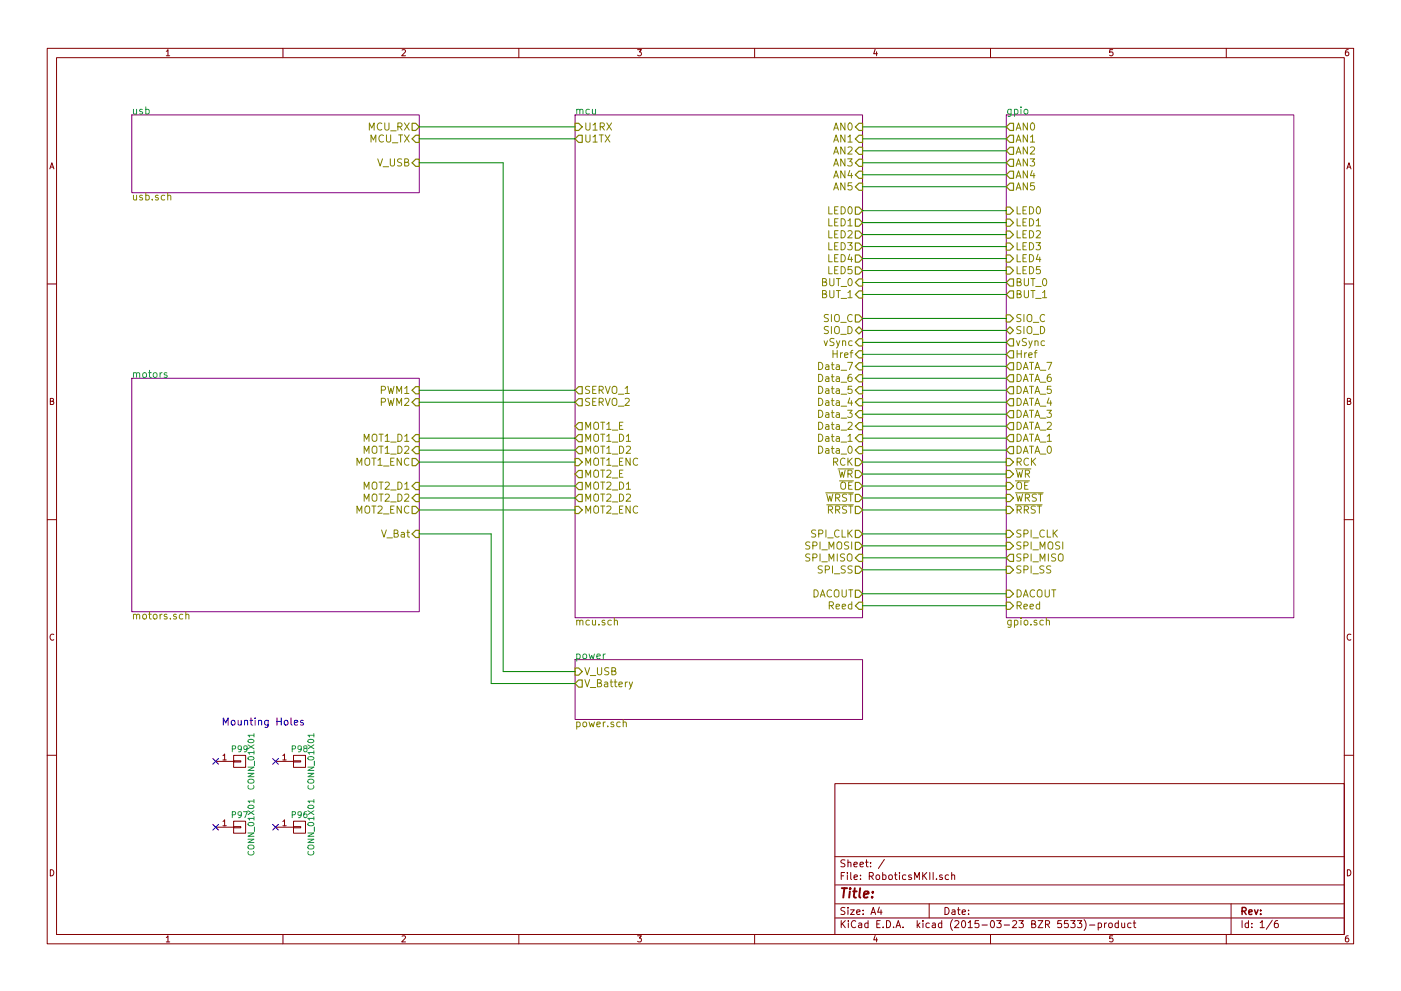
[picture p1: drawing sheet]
<svg xmlns="http://www.w3.org/2000/svg" width="297mm" height="210mm" viewBox="0 0 297 210" stroke-linecap="round" stroke-linejoin="round" font-family="sans-serif">
<g fill="none" stroke="#840000" stroke-width=".21">
<path d="M10 10.3h277v189.9h-277zM12 12.2h273v186.1h-273zM60 10.3v1.9M110 10.3v1.9M160 10.3v1.9M210 10.3v1.9M260 10.3v1.9M10 60.2h2M285 60.2h2M10 110.3h2M285 110.3h2M10 160.2h2"/>
<path d="M45.7 161.5h3.8M45.7 175.5h3.8M49.5 161.4h1.6v.3h-1.6zM49.5 160.3h2.6v2.5h-2.6zM49.5 175.4h1.6v.2h-1.6zM49.5 174.2h2.6v2.6h-2.6zM58.4 161.5h3.8M58.4 175.5h3.8M62.2 161.4h1.6v.3h-1.6zM62.2 160.3h2.6v2.5h-2.6zM62.2 175.4h1.6v.2h-1.6zM62.2 174.2h2.6v2.6h-2.6z"/>
<path d="M177 166.3h108v32h-108zM285 160.2h2M60 198.3v1.9M110 198.3v1.9M160 198.3v1.9M177 194.8h108M177 191.8h108M177 187.8h108M177 181.8h108M186.4 192.5l-.3 1h.9M186.8 193v1M187.5 182.3l-1.3 2"/>
<path d="M197 191.8v3M199.8 185.7l-.4-.1-.2 .2 .1 .2 .5 .2v.3h-.6M201.1 185.7l-.4-.1-.3 .3 .1 .6 .2 .1 .4-.1M201.8 185.7l.2-.1 .4 .1v.9M201.8 185.1v1.5M210 198.3v1.9M227 195.3h.9l-.5 .6 .5 .1v.7l-.2 .1-.7-.1M228.4 195.3h1l-.5 .6 .4 .1v.7l-.2 .1-.7-.1M229.8 195.1a1.71 1.71 0 0 1 0 2.3M231 196.3h1.1M232.8 195.9l.5-.1 .3 .3-.2 .6h-.6M232.8 195.8v1.5"/>
<path d="M234.2 195.8v1M234.6 195.8l-.4 .3M235.1 196l.2-.2 .5 .2v.5l-.1 .2-.4 .1-.2-.1zM237.1 195.9l-.4-.1-.3 .3 .1 .6 .2 .1 .4-.1M237.1 195.3v1.5M237.8 195.8l.1 .9 .4 .1 .2-.1M238.5 195.8v1M239.8 195.9l-.4-.1-.3 .3 .1 .6 .2 .1 .4-.1M240.3 195.8h.5M240.5 195.3v1.3l.3 .2M260 198.3v1.9M261 191.8v6.5"/>
<path d="M269.7 195.2l-1.2 2M270.9 195.3l-.4 .1a1.11 1.11 0 0 0-.2 1.3l.5 .1 .2-.1v-.5l-.2-.3-.5 .1-.1 .2"/>
</g>
<path d="M27.9 24.4h61v16.5h-61zM121.9 24.4h61v106.7h-61zM213.4 24.4h60.9v106.7h-60.9zM27.9 80.3h61v49.5h-61zM121.9 139.9h61v12.7h-61z" fill="none" stroke="#840084" stroke-width=".21"/>
<path d="M35.6 41.6v-.1a.36 .36 0 0 1 .6 .2v.7M175.1 104.6h5.8M175.3 107.1h5.6M215.3 104.6h5.9M215.3 107.1h5.7M39.4 130.5l.1-.1a.36 .36 0 0 1 .6 .2v.7M39.4 129.8v1.5M130.3 131.7a.36 .36 0 0 1 .6 .1v.8M221.8 131.7h.1a.36 .36 0 0 1 .6 .1v.8M132.1 153.3h.1a.36 .36 0 0 1 .6 .1v.8M134.1 144.7l-.5 1.4-.2 .1" fill="none" stroke="#848400" stroke-width=".21"/>
<g fill="none" stroke="#848400" stroke-width=".25">
<path d="M87.4 26.2h.7l.8 .7-.8 .8h-.7zM88.1 28.7h.8v1.5h-.8l-.7-.7zM88.1 33.8h.8v1.5h-.8l-.7-.8zM121.9 26.2h.8l.7 .7-.7 .8h-.8zM122.7 28.7h.7v1.5h-.7l-.8-.7zM182.1 31.2h.8v1.6h-.8l-.7-.8zM182.1 38.9h.8v1.5h-.8l-.7-.8zM182.1 28.7h.8v1.5h-.8l-.7-.7zM182.1 26.2h.8v1.5h-.8l-.7-.8zM182.1 33.8h.8v1.5h-.8l-.7-.8zM182.1 36.3h.8v1.5h-.8l-.7-.7zM214.1 26.2h.8v1.5h-.8l-.7-.8z"/>
<path d="M214.1 28.7h.8v1.5h-.8l-.7-.7zM214.1 31.2h.8v1.6h-.8l-.7-.8zM214.1 33.8h.8v1.5h-.8l-.7-.8zM214.1 36.3h.8v1.5h-.8l-.7-.7zM214.1 38.9h.8v1.5h-.8l-.7-.8zM181.4 43.9h.7l.8 .8-.8 .8h-.7zM181.4 46.5h.7l.8 .7-.8 .8h-.7zM181.4 49h.7l.8 .8-.8 .7h-.7zM181.4 51.6h.7l.8 .7-.8 .8h-.7zM181.4 54.1h.7l.8 .8-.8 .7h-.7zM181.4 56.6h.7l.8 .8-.8 .8h-.7zM182.1 59.2h.8v1.5h-.8l-.7-.8z"/>
<path d="M213.4 43.9h.7l.8 .8-.8 .8h-.7zM213.4 46.5h.7l.8 .7-.8 .8h-.7zM213.4 49h.7l.8 .8-.8 .7h-.7zM213.4 51.6h.7l.8 .7-.8 .8h-.7zM213.4 54.1h.7l.8 .8-.8 .7h-.7zM213.4 56.6h.7l.8 .8-.8 .8h-.7zM214.1 59.2h.8v1.5h-.8l-.7-.8zM181.4 66.8h.7l.8 .8-.8 .7h-.7zM182.1 74.4h.8v1.5h-.8l-.7-.7zM182.1 71.9h.8v1.5h-.8l-.7-.8zM182.1 77h.8v1.5h-.8l-.7-.8zM182.1 79.5h.8v1.5h-.8l-.7-.7z"/>
<path d="M182.1 61.7h.8v1.5h-.8l-.7-.7zM182.1 69.3l.8 .8-.8 .8-.7-.8zM213.4 66.8h.7l.8 .8-.8 .7h-.7zM213.4 70.1l.7-.8 .8 .8-.8 .8zM214.1 61.7h.8v1.5h-.8l-.7-.7zM214.1 71.9h.8v1.5h-.8l-.7-.8zM214.1 74.4h.8v1.5h-.8l-.7-.7zM214.1 77h.8v1.5h-.8l-.7-.8zM214.1 79.5h.8v1.5h-.8l-.7-.7zM87.4 97.3h.7l.8 .7-.8 .8h-.7zM88.1 82h.8v1.6h-.8l-.7-.8zM88.1 84.6h.8v1.5h-.8l-.7-.8z"/>
<path d="M88.1 92.2h.8v1.5h-.8l-.7-.7zM88.1 94.7h.8v1.6h-.8l-.7-.8zM121.9 97.3h.8l.7 .7-.7 .8h-.8zM122.7 84.6h.7v1.5h-.7l-.8-.8zM122.7 94.7h.7v1.6h-.7l-.8-.8zM122.7 89.7h.7v1.5h-.7l-.8-.8zM122.7 99.8h.7v1.5h-.7l-.8-.7zM122.7 82h.7v1.6h-.7l-.8-.8zM122.7 92.2h.7v1.5h-.7l-.8-.7zM181.4 99.8h.7l.8 .8-.8 .7h-.7zM181.4 97.3h.7l.8 .7-.8 .8h-.7zM182.1 87.1h.8v1.5h-.8l-.7-.7z"/>
<path d="M182.1 89.7h.8v1.5h-.8l-.7-.8zM182.1 92.2h.8v1.5h-.8l-.7-.7zM182.1 94.7h.8v1.6h-.8l-.7-.8zM182.1 84.6h.8v1.5h-.8l-.7-.8zM182.1 82h.8v1.6h-.8l-.7-.8zM213.4 97.3h.7l.8 .7-.8 .8h-.7zM213.4 99.8h.7l.8 .8-.8 .7h-.7zM214.1 87.1h.8v1.5h-.8l-.7-.7zM214.1 92.2h.8v1.5h-.8l-.7-.7zM214.1 89.7h.8v1.5h-.8l-.7-.8zM214.1 94.7h.8v1.6h-.8l-.7-.8zM214.1 82h.8v1.6h-.8l-.7-.8z"/>
<path d="M214.1 84.6h.8v1.5h-.8l-.7-.8zM87.4 107.4h.7l.8 .8-.8 .8h-.7zM88.1 102.4h.8v1.5h-.8l-.7-.8zM88.1 104.9h.8v1.5h-.8l-.7-.7zM88.1 112.5h.8v1.5h-.8l-.7-.7zM121.9 107.4h.8l.7 .8-.7 .8h-.8zM122.7 104.9h.7v1.5h-.7l-.8-.7zM122.7 102.4h.7v1.5h-.7l-.8-.8zM181.4 112.5h.7l.8 .8-.8 .7h-.7zM181.4 115.1h.7l.8 .7-.8 .8h-.7zM181.4 104.9h.7l.8 .8-.8 .7h-.7zM181.4 107.4h.7l.8 .8-.8 .8h-.7z"/>
<path d="M181.4 102.4h.7l.8 .7-.8 .8h-.7zM182.1 117.6h.8v1.5h-.8l-.7-.7zM213.4 102.4h.7l.8 .7-.8 .8h-.7zM213.4 104.9h.7l.8 .8-.8 .7h-.7zM213.4 107.4h.7l.8 .8-.8 .8h-.7zM213.4 112.5h.7l.8 .8-.8 .7h-.7zM213.4 115.1h.7l.8 .7-.8 .8h-.7zM214.1 117.6h.8v1.5h-.8l-.7-.7zM181.4 120.1h.7l.8 .8-.8 .8h-.7zM181.4 125.2h.7l.8 .8-.8 .7h-.7zM182.1 127.8h.8v1.5h-.8l-.7-.8zM213.4 120.1h.7l.8 .8-.8 .8h-.7z"/>
<path d="M213.4 125.2h.7l.8 .8-.8 .7h-.7zM213.4 127.8h.7l.8 .7-.8 .8h-.7zM121.9 141.7h.8l.7 .8-.7 .8h-.8zM122.7 144.3h.7v1.5h-.7l-.8-.8z"/>
</g>
<path d="M35.4 79.1h-.4l-.2 .2 .1 .2 .5 .1v.4h-.6" fill="none" stroke="#008484" stroke-width=".21"/>
<g fill="none" stroke="#008400" stroke-width=".21">
<path d="M88.9 26.9h33M88.9 29.5h33M88.9 34.5h17.8v108h15.2M182.9 26.9h30.5M182.9 29.5h30.5M182.9 32h30.5M182.9 34.5h30.5M182.9 37.1h30.5M182.9 39.6h30.5M182.9 44.7h30.5M182.9 47.2h30.5M182.9 49.8h30.5"/>
<path d="M182.9 52.3h30.5M182.9 54.9h30.5M182.9 59.9h30.5M182.9 57.4h30.5M182.9 62.5h30.5M182.9 67.6h30.5M182.9 70.1h30.5M182.9 72.6h30.5M182.9 75.2h30.5M182.9 77.7h30.5M88.9 93h33M88.9 95.5h33"/>
<path d="M88.9 98h33M88.9 82.8h33M88.9 85.3h33M182.9 80.3h30.5M182.9 87.9h30.5M182.9 90.4h30.5M182.9 93h30.5M182.9 95.5h30.5M182.9 98h30.5M182.9 82.8h30.5M182.9 85.3h30.5M88.9 103.1h33"/>
<path d="M88.9 105.7h33M88.9 108.2h33M88.9 113.3h15.2v31.7h17.8M182.9 100.6h30.5M182.9 103.1h30.5M182.9 105.7h30.5M182.9 108.2h30.5M182.9 113.3h30.5M182.9 115.8h30.5M182.9 118.4h30.5M182.9 120.9h30.5M182.9 126h30.5"/>
<path d="M182.9 128.5h30.5"/>
</g>
<path d="M45.1 160.9l1.2 1.2M45.1 174.9l1.2 1.2M46.3 160.9l-1.2 1.2M46.3 174.9l-1.2 1.2M57.8 160.9l1.2 1.2M57.8 174.9l1.2 1.2M59 160.9l-1.2 1.2M59 174.9l-1.2 1.2" fill="none" stroke="#000084" stroke-width=".21"/>
<path d="M62.4 153.3l.7-.1v-.3l-.5-.1-.2 .3 .1 .7h.6M64.3 152.9l-.4-.1-.2 .3 .1 .2 .5 .1v.4h-.6" fill="none" stroke="#0000c2" stroke-width=".21"/>
<text font-size="2.8" fill="#840000" x="178" y="190.5">Title:</text>
<g font-size="2.1" fill="#008484">
<text x="27.9" y="24.3">usb</text>
<text x="121.9" y="24.3">mcu</text>
<text x="213.4" y="24.3">gpio</text>
<text x="27.9" y="80.2">motors</text>
<text x="121.9" y="139.8">power</text>
</g>
<g font-size="2.1" fill="#848400">
<text x="78" y="27.7">MCU_RX</text>
<text x="123.9" y="27.7">U1RX</text>
<text x="176.7" y="27.7">AN0</text>
<text x="215.3" y="27.7">AN0</text>
<text x="78.2" y="30.2">MCU_TX</text>
<text x="79.9" y="35.3">V_USB</text>
<text x="123.9" y="30.2">U1TX</text>
<text x="176.7" y="32.8">AN2</text>
<text x="176.7" y="30.2">AN1</text>
<text x="176.7" y="35.3">AN3</text>
<text x="215.3" y="30.2">AN1</text>
<text x="215.3" y="32.8">AN2</text>
<text x="215.3" y="35.3">AN3</text>
<text x="176.7" y="40.4">AN5</text>
<text x="176.7" y="37.8">AN4</text>
<text x="215.3" y="37.8">AN4</text>
<text x="215.3" y="40.4">AN5</text>
<text x="27.9" y="42.5">usb.sch</text>
<text x="175.5" y="45.5">LED0</text>
<text x="215.3" y="45.5">LED0</text>
<text x="175.5" y="48">LED1</text>
<text x="175.5" y="50.5">LED2</text>
<text x="175.5" y="53.1">LED3</text>
<text x="215.3" y="48">LED1</text>
<text x="215.3" y="50.5">LED2</text>
<text x="215.3" y="53.1">LED3</text>
<text x="175.5" y="55.6">LED4</text>
<text x="175.5" y="58.2">LED5</text>
<text x="215.3" y="55.6">LED4</text>
<text x="215.3" y="58.2">LED5</text>
<text x="174.2" y="60.7">BUT_0</text>
<text x="174.2" y="63.2">BUT_1</text>
<text x="215.3" y="63.2">BUT_1</text>
<text x="215.3" y="60.7">BUT_0</text>
<text x="174.6" y="68.3">SIO_C</text>
<text x="174.6" y="70.9">SIO_D</text>
<text x="215.3" y="68.3">SIO_C</text>
<text x="215.3" y="70.9">SIO_D</text>
<text x="174.7" y="73.4">vSync</text>
<text x="176.7" y="75.9">Href</text>
<text x="215.3" y="73.4">vSync</text>
<text x="215.3" y="75.9">Href</text>
<text x="80.6" y="83.6">PWM1</text>
<text x="123.9" y="83.6">SERVO_1</text>
<text x="174" y="78.5">Data_7</text>
<text x="174" y="81">Data_6</text>
<text x="174" y="83.6">Data_5</text>
<text x="215.3" y="78.5">DATA_7</text>
<text x="215.3" y="81">DATA_6</text>
<text x="215.3" y="83.6">DATA_5</text>
<text x="80.6" y="86.1">PWM2</text>
<text x="123.9" y="86.1">SERVO_2</text>
<text x="174" y="88.6">Data_3</text>
<text x="174" y="86.1">Data_4</text>
<text x="215.3" y="88.6">DATA_3</text>
<text x="215.3" y="86.1">DATA_4</text>
<text x="77.2" y="93.7">MOT1_D1</text>
<text x="123.9" y="91.2">MOT1_E</text>
<text x="123.9" y="93.7">MOT1_D1</text>
<text x="174" y="91.2">Data_2</text>
<text x="174" y="93.7">Data_1</text>
<text x="215.3" y="93.7">DATA_1</text>
<text x="215.3" y="91.2">DATA_2</text>
<text x="75.4" y="98.8">MOT1_ENC</text>
<text x="77.2" y="96.3">MOT1_D2</text>
<text x="123.9" y="96.3">MOT1_D2</text>
<text x="123.9" y="101.3">MOT2_E</text>
<text x="123.9" y="98.8">MOT1_ENC</text>
<text x="174" y="96.3">Data_0</text>
<text x="176.4" y="98.8">RCK</text>
<text x="177.4" y="101.3">WR</text>
<text x="215.3" y="96.3">DATA_0</text>
<text x="215.3" y="98.8">RCK</text>
<text x="215.3" y="101.3">WR</text>
<text x="77.2" y="103.9">MOT2_D1</text>
<text x="77.2" y="106.4">MOT2_D2</text>
<text x="123.9" y="106.4">MOT2_D2</text>
<text x="123.9" y="103.9">MOT2_D1</text>
<text x="174.7" y="106.4">WRST</text>
<text x="177.9" y="103.9">OE</text>
<text x="215.3" y="103.9">OE</text>
<text x="215.3" y="106.4">WRST</text>
<text x="75.4" y="109">MOT2_ENC</text>
<text x="123.9" y="109">MOT2_ENC</text>
<text x="175.2" y="109">RRST</text>
<text x="215.3" y="109">RRST</text>
<text x="80.9" y="114">V_Bat</text>
<text x="170.9" y="119.1">SPI_MISO</text>
<text x="170.9" y="116.6">SPI_MOSI</text>
<text x="172" y="114">SPI_CLK</text>
<text x="215.3" y="114">SPI_CLK</text>
<text x="215.3" y="116.6">SPI_MOSI</text>
<text x="215.3" y="119.1">SPI_MISO</text>
<text x="173.5" y="121.7">SPI_SS</text>
<text x="215.3" y="121.7">SPI_SS</text>
<text x="27.9" y="131.4">motors.sch</text>
<text x="171.9" y="126.7">DACOUT</text>
<text x="175.8" y="129.3">Reed</text>
<text x="215.3" y="126.7">DACOUT</text>
<text x="215.3" y="129.3">Reed</text>
<text x="121.9" y="132.7">mcu.sch</text>
<text x="213.4" y="132.7">gpio.sch</text>
<text x="123.9" y="143.3">V_USB</text>
<text x="123.9" y="145.8">V_Battery</text>
<text x="121.9" y="154.3">power.sch</text>
</g>
<text font-size="2.1" fill="#0000c2" x="47" y="153.9">Mounting Holes</text>
<g font-size="2.1" fill="#840000">
<text x="178" y="184">Sheet: /</text>
<text x="178" y="186.7">File: RoboticsMKII.sch</text>
<text x="178" y="196.9">KiCad E.D.A. kicad (2015-03-23 BZR 5533)-product</text>
<text x="178" y="194.1">Size: A4</text>
<text x="200" y="194.1">Date:</text>
<text x="263" y="194.1">Rev:</text>
<text x="263" y="196.9">Id: 1/6</text>
</g>
<g font-size="1.8" fill="#840000">
<text x="35" y="11.9">1</text>
<text x="85" y="11.9">2</text>
<text x="135" y="11.9">3</text>
<text x="185" y="11.9">4</text>
<text x="235" y="11.9">5</text>
<text x="285" y="11.9">6</text>
<text x="10.4" y="35.9">A</text>
<text x="285.4" y="35.9">A</text>
<text x="10.4" y="85.9">B</text>
<text x="285.4" y="85.9">B</text>
<text x="10.4" y="135.9">C</text>
<text x="285.4" y="135.9">C</text>
<text x="47.1" y="161.3">1</text>
<text x="59.8" y="161.3">1</text>
<text x="47.1" y="175.3">1</text>
<text x="59.8" y="175.3">1</text>
<text x="10.4" y="185.9">D</text>
<text x="285.4" y="185.9">D</text>
<text x="35" y="199.9">1</text>
<text x="85" y="199.9">2</text>
<text x="135" y="199.9">3</text>
<text x="185" y="199.9">4</text>
<text x="235" y="199.9">5</text>
<text x="285" y="199.9">6</text>
</g>
<g font-size="1.8" fill="#008484">
<text x="49.2" y="159.6">P99</text>
<text x="61.9" y="159.6">P98</text>
<text x="53.9" y="167.2" transform="rotate(-90 53.9 167.2)">CONN_01X01</text>
<text x="66.6" y="167.2" transform="rotate(-90 66.6 167.2)">CONN_01X01</text>
<text x="49.2" y="173.5">P97</text>
<text x="61.9" y="173.5">P96</text>
<text x="53.9" y="181.1" transform="rotate(-90 53.9 181.1)">CONN_01X01</text>
<text x="66.6" y="181.1" transform="rotate(-90 66.6 181.1)">CONN_01X01</text>
</g>
</svg>
